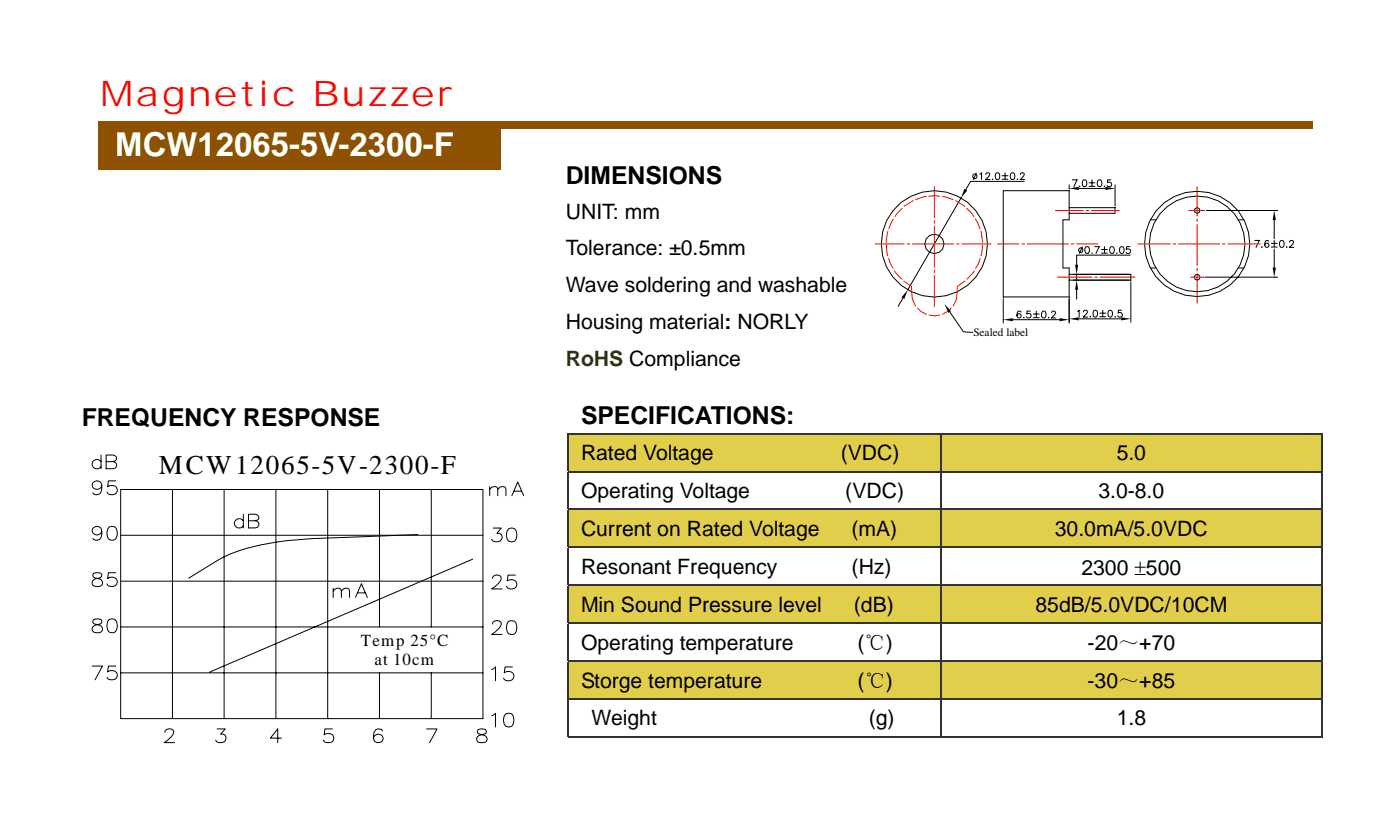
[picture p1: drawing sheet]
<svg xmlns="http://www.w3.org/2000/svg" width="210mm" height="122mm" viewBox="0 0 210 122" stroke-linecap="round" stroke-linejoin="round" font-family="sans-serif">
<g fill="#8d5101">
<path d="M15 18.2h181.8v1.1h-181.8z"/>
<path d="M14.8 18.3h60.3v7.2h-60.3z"/>
</g>
<g fill="none" stroke="#000" stroke-width=".15">
<path d="M144.1 29.7l-8 13.7M146.4 25.9l-.4 1M147 26.1l.2-.2v1M147.8 26.1l.1-.2h.2h.2l.1 .2-.1 .3-.5 .5h.7M148.8 26.9h.1zM149.4 25.9a.34 .34 0 0 1 .5 .2v.2a.42 .42 0 0 1-.3 .6 .64 .64 0 0 1-.2-1zM150.3 26.3h.9M150.3 26.9h.9M150.5 28.6h9.9v4.3h-1v7.3h1v4.3h-9.9zM150.7 25.9v.9M151.7 25.9h.2a.58 .58 0 0 1 0 1h-.1a.66 .66 0 0 1-.1-1zM152.5 26.9h.2z"/>
<path d="M153 26.1l.1-.2h.2h.2l.1 .2-.1 .3-.5 .5h.7M153.6 27.2h-8l-.7 1.2M154.2 36.5v.1M160.4 27.7v.6M160.4 31.1h6.8v.9h-6.8M160.8 26.9h.7l-.4 1.1M161.8 28.2h4M161.9 27.9h.1zM162.3 37l-.4 1M162.5 27l.2-.1a.56 .56 0 0 1 .3 .6 .56 .56 0 0 1-.4 .5 .67 .67 0 0 1-.1-1zM162.9 37a.34 .34 0 0 1 .4 .1l.1 .3a.46 .46 0 0 1-.4 .6 .65 .65 0 0 1-.1-1zM163.3 27.4h.9"/>
<path d="M163.3 27.9h.9M163.7 37.9h.1zM163.8 26.9v.9M164.2 37h.7l-.5 1M164.7 27a.34 .34 0 0 1 .5 .1l.1 .3a.48 .48 0 0 1-.4 .6 .67 .67 0 0 1-.2-1zM165.2 37.4h.9M165.2 37.9h.9M165.6 27.9h.1zM165.7 37v.8M166.6 37a.34 .34 0 0 1 .5 .1v.3a.46 .46 0 0 1-.4 .6 .65 .65 0 0 1-.1-1zM166.6 26.9h-.5v.5a.36 .36 0 0 1 .5 0 .36 .36 0 0 1 0 .5 .36 .36 0 0 1-.5-.1M167.2 27.7v3.2"/>
<path d="M167.5 37.9h.1zM168.1 37h.2a.58 .58 0 0 1 0 1h-.1a.67 .67 0 0 1-.1-1zM169.5 37h-.5l-.1 .4a.36 .36 0 0 1 .6 0 .36 .36 0 0 1-.1 .5 .36 .36 0 0 1-.5-.1M169.5 38.2h-8v1.5M172.5 32.9h.9M180.9 31.5h10.7M185.8 32.9h.8M188.2 36h.7l-.5 1.1M189.3 37v.1zM190.3 36.2l-.1-.1a.31 .31 0 0 0-.4 .1 .49 .49 0 0 0 .2 .9 .32 .32 0 0 0 .3-.4 .32 .32 0 0 0-.3-.3 .32 .32 0 0 0-.3 .3M190.7 36.5h.9M190.7 37h.9"/>
<path d="M191.1 33v2.8M191.1 36v.9M191.1 37.3v2.8M192 36.1a.33 .33 0 0 1 .6 .1v.3a.45 .45 0 0 1-.3 .6h-.1a.65 .65 0 0 1-.2-1zM193 37v.1zM193.4 36.3l.1-.2 .2-.1 .2 .1 .1 .2-.1 .3-.5 .5h.7M135.4 44.7l-.7 1.2M142.5 46.7l2 3 1.4 .1M150.5 44.8v3.6M151.9 47.9h7M153.1 46.8v-.1a.31 .31 0 0 0-.5 .1 .49 .49 0 0 0-.1 .5 .49 .49 0 0 0 .4 .3 .32 .32 0 0 0 .3-.3 .32 .32 0 0 0-.4-.3 .32 .32 0 0 0-.3 .3M153.6 47.5v.1z"/>
<path d="M154.5 46.6h-.4l-.1 .5a.37 .37 0 0 1 .6 0 .37 .37 0 0 1-.1 .5 .37 .37 0 0 1-.6-.1M155 47.1h.9M155 47.6h.9M155.4 46.6v.9M156.4 46.7a.31 .31 0 0 1 .4 .1l.1 .3a.45 .45 0 0 1-.3 .5h-.1a.65 .65 0 0 1-.1-.9zM157.3 47.5v.1zM157.7 46.9l.2-.3h.2l.2 .2-.1 .4-.5 .4h.7M160.4 44.8v3.6M160.4 41.1h9.2v.9h-9.2M161.5 41.1v.9M161.5 43.4v1.4M161.6 46.7l.3-.2v1"/>
<path d="M161.8 47.8h6.4M162.5 46.7l.2-.2h.2l.2 .2-.2 .3-.4 .5h.6M163.5 47.5h.1zM164.1 46.5a.34 .34 0 0 1 .5 .2v.2a.45 .45 0 0 1-.4 .6 .69 .69 0 0 1-.1-1zM165 46.9h.8M165 47.5h.8M165.4 46.5v.9M166.3 46.5a.32 .32 0 0 1 .5 .2l.1 .2a.45 .45 0 0 1-.4 .6 .65 .65 0 0 1-.2-1zM167.2 47.5h.1zM168.2 46.5h-.5v.4l.4-.1 .2 .2v.4l-.4 .1-.3-.2M169.6 42.2v6.1M172.5 40.2h.9"/>
<path d="M180.7 41.5h10.9M185.8 40.2h.8"/>
<circle cx="140.1" cy="36.5" r="1.45"/>
<circle cx="140.1" cy="36.5" r="8"/>
<circle cx="146.2" cy="26.4" r=".34"/>
<circle cx="162.1" cy="37.5" r=".33"/>
<circle cx="179.6" cy="36.6" r="7.9"/>
<circle cx="179.6" cy="31.5" r=".42"/>
<circle cx="179.6" cy="36.5" r="7.2"/>
<circle cx="179.6" cy="41.5" r=".43"/>
</g>
<g fill="#000">
<path d="M144.7 28.3l.4 .2-1 1.2zM161.2 39.7h.5l-.2 1.4zM160.4 28.2l1.4-.2v.5zM165.8 28l1.4 .2-1.4 .3zM191.1 31.5l.3 1.5h-.5zM136.1 43.4l-.5 1.4-.4-.2zM141.6 45.6l1 1-.3 .3zM150.5 47.9l1.4-.2v.4zM158.9 47.7l1.5 .2-1.5 .2zM161.5 42l.2 1.4h-.5zM160.4 47.8l1.4-.3v.5zM168.2 47.5l1.4 .3-1.4 .2z"/>
<path d="M190.9 40.1h.5l-.3 1.4z"/>
</g>
<g fill="none" stroke="#f00" stroke-width=".15">
<path d="M131.3 36.6h4.3M132.9 36.7l.1 1.3 .2 .3M133.2 34.7l-.3 1.6M133.3 38.7l.2 .8 .5 .7M134 32.8l-.7 1.5M135.3 31.2l-.7 .8-.4 .5M136 36.6h.5M136.9 36.6h6.1M137 30.1l-1.4 .8M138.9 29.4l-1.5 .5M139.3 29.4l.8-.1 .9 .1M140.1 28v4.6"/>
<path d="M140.1 33v.5M140.1 33.9v6.1M141.4 29.4l1.5 .5M143.3 30.1l1.4 .8M143.4 36.6h.5M144.3 36.6h4.4M145 31.2l.7 .8 .4 .5M146.3 32.8l.7 1.5M147 38.7l-.2 .8-.5 .7M147.1 34.7l.3 1.6M147.4 36.7l-.3 1.6M149.6 36.6h3.2"/>
<path d="M153.3 36.6h.4M154.1 36.6h6.2M158.3 31.5h4.2M160.7 36.6h.4M161.5 36.6h3.2M162.9 31.5h.4M163.7 31.5h4.2M170.7 36.6h4.8M175.9 36.6h.5M176.8 36.6h6.1M178.3 31.5h2.4M179.6 28v4.4"/>
<path d="M179.6 32.8v.4M179.6 33.6v6.2M183.3 36.6h.4M184.2 36.6h4.8M134.2 40.6l1 1.2M135.5 42.1l1.2 .8 .1 1.9 .5 1M137.6 46.1l.5 .5 .8 .5M139.3 47.2l.8 .1 .8-.1M140.1 40.4v.5M140.1 41.3v4.6M142.7 46.1l-.5 .5-.8 .5M144.8 42.1l-1.2 .8a4 4 0 0 1-.6 2.9"/>
<path d="M146.1 40.6l-1 1.2M158.6 41.5h5.2M164.2 41.5h.4M165 41.5h5.2M178.6 41.5h1.8M179.6 40.2v.4M179.6 41v4.4"/>
</g>
<g fill="#e1cf4b">
<path d="M85.3 65.1h55.7v5.5h-55.7z"/>
<path d="M87.1 65.1h52.1v5.5h-52.1z"/>
<path d="M141.2 65.1h57v5.5h-57z"/>
<path d="M143 65.1h53.4v5.5h-53.4z"/>
</g>
<path d="M85.2 64.9h.1v.2h-.1z" fill="#333"/>
<path d="M85.2 65h113" fill="none" stroke="#333" stroke-width=".17"/>
<path d="M198.2 64.9h.2v.2h-.2z" fill="#333"/>
<path d="M85.2 65.1v5.5M141.1 65.1v5.5M198.2 70.7h-113M198.3 65.1v5.5" fill="none" stroke="#333" stroke-width=".17"/>
<path d="M198.2 70.6h.2v.1h-.2z" fill="#333"/>
<path d="M85.2 70.7v5.5M141.1 70.7v5.5M198.3 70.7v5.5" fill="none" stroke="#333" stroke-width=".17"/>
<g fill="#e1cf4b">
<path d="M85.3 76.4h55.7v5.5h-55.7z"/>
<path d="M87.1 76.4h52.1v5.5h-52.1z"/>
<path d="M141.2 76.4h57v5.5h-57z"/>
<path d="M143 76.4h53.4v5.5h-53.4z"/>
</g>
<path d="M85.2 76.3h113" fill="none" stroke="#333" stroke-width=".17"/>
<path d="M198.2 76.2h.2v.2h-.2z" fill="#333"/>
<path d="M85.2 76.4v5.5M141.1 76.4v5.5M198.3 76.4v5.5M85.2 82h113" fill="none" stroke="#333" stroke-width=".17"/>
<path d="M198.2 81.9h.2v.2h-.2z" fill="#333"/>
<path d="M85.2 82.1v5.5M141.1 82.1v5.5M198.3 82.1v5.5" fill="none" stroke="#333" stroke-width=".17"/>
<g fill="#e1cf4b">
<path d="M85.3 87.8h55.7v5.5h-55.7z"/>
<path d="M87.1 87.8h52.1v5.5h-52.1z"/>
<path d="M141.2 87.8h57v5.5h-57z"/>
<path d="M143 87.8h53.4v5.5h-53.4z"/>
</g>
<path d="M85.2 87.7h113" fill="none" stroke="#333" stroke-width=".17"/>
<path d="M198.2 87.6h.2v.2h-.2z" fill="#333"/>
<path d="M85.2 87.8v5.5M141.1 87.8v5.5M198.2 93.4h-113M198.3 87.8v5.5" fill="none" stroke="#333" stroke-width=".17"/>
<path d="M198.2 93.3h.2v.2h-.2z" fill="#333"/>
<path d="M85.2 93.5v5.5M141.1 93.5v5.5M198.3 93.5v5.5" fill="none" stroke="#333" stroke-width=".17"/>
<g fill="#e1cf4b">
<path d="M85.3 99.1h55.7v5.5h-55.7z"/>
<path d="M87.1 99.1h52.1v5.5h-52.1z"/>
<path d="M141.2 99.1h57v5.5h-57z"/>
<path d="M143 99.1h53.4v5.5h-53.4z"/>
</g>
<path d="M85.2 99.1h113" fill="none" stroke="#333" stroke-width=".17"/>
<path d="M198.2 99h.2v.1h-.2z" fill="#333"/>
<path d="M85.2 99.1v5.5M141.1 99.1v5.5M198.3 99.1v5.5M85.2 104.7h113" fill="none" stroke="#333" stroke-width=".17"/>
<path d="M198.2 104.6h.2v.2h-.2z" fill="#333"/>
<path d="M85.2 110.4h55.8M85.2 104.8v5.7M141.1 104.8v5.7M141.2 110.4h57M198.3 104.8v5.7" fill="none" stroke="#333" stroke-width=".17"/>
<path d="M198.2 110.3h.2v.2h-.2z" fill="#333"/>
<g fill="none" stroke="#000" stroke-width=".15">
<path d="M15.2 69.2a.73 .73 0 0 0-1.1-.2 .73 .73 0 0 0 0 1.1 .73 .73 0 0 0 1.1-.2M15.2 68.2v2M15.3 79.6a.7 .7 0 0 1-.9 .5 .7 .7 0 0 1-.5-.9 .75 .75 0 0 1 .9-.3 .75 .75 0 0 1 .5 .8 .94 .94 0 0 1-.9 1.2l-.4-.1-.1-.2M15.3 72.7a.7 .7 0 0 1-.9 .6 .7 .7 0 0 1-.5-1 .75 .75 0 0 1 .9-.2 .75 .75 0 0 1 .5 .8 .94 .94 0 0 1-.9 1.2l-.4-.1-.1-.2M15.9 69.2a2.11 2.11 0 0 0 1.5-.3l.1-.3-.2-.3-.4-.1h-1v2h1a.56 .56 0 0 0 .6-.6l-.2-.3-.4-.1M16.4 79a.8 .8 0 0 1 1.1 .3 1.53 1.53 0 0 1-.2 1.5 .78 .78 0 0 1-1.1-.3 1.59 1.59 0 0 1 .2-1.5zM17.4 72.1h-1.1l-.1 .8a.81 .81 0 0 1 1-.1 .81 .81 0 0 1 .3 1 .89 .89 0 0 1-1.5-.1M18.1 73.3h54.3v34.4h-54.3zM25.9 73.3v34.4M33.6 73.3v34.4M36.5 78a.73 .73 0 0 0-1.1-.1 .73 .73 0 0 0 0 1.1 .73 .73 0 0 0 1.1-.2M36.5 77v2.1"/>
<path d="M37.3 78a2.28 2.28 0 0 0 1.4-.2l.1-.4-.2-.2-.3-.2h-1v2.1l1.3-.1a.52 .52 0 0 0 0-.9l-.3-.1M41.4 73.3v34.4M49.1 73.3v34.4M56.9 73.3v20.6M64.7 73.3v20.6M73.4 73.3a.83 .83 0 0 1 1.1-.3l.2 .3v1M73.4 72.9v1.4M74 79.1h1.2l-.7 .8a.65 .65 0 0 1 .8 .6 .65 .65 0 0 1-.7 .7 .69 .69 0 0 1-.9-.4M74.7 73.3a.86 .86 0 0 1 1.1-.3l.1 .3v1M76.3 79.2a.78 .78 0 0 1 1.1 .3 1.59 1.59 0 0 1-.2 1.6 .85 .85 0 0 1-1.1-.3 1.53 1.53 0 0 1 .2-1.6zM76.8 74.3l.9-2.1 .8 2.1M77.1 73.6h1.1"/>
<path d="M13.8 99.8h1.6l-1.1 2.1M14 92.8l-.1 .4a1.51 1.51 0 0 0 1.1 .5 .57 .57 0 0 1 .2 1 .99 .99 0 0 1-1.4-.3 .67 .67 0 0 1 .7-.8l.7-.2 .1-.4a.94 .94 0 0 0-1.3-.2zM14 85.9l-.1 .4a1.32 1.32 0 0 0 1.1 .5l.3 .3 .1 .4a.93 .93 0 0 1-1.6 0 .67 .67 0 0 1 .7-.8l.7-.2 .1-.4a.94 .94 0 0 0-1.3-.2zM16.4 92.8a.8 .8 0 0 1 1.1 .3 1.53 1.53 0 0 1-.2 1.6 .78 .78 0 0 1-1.1-.3 1.59 1.59 0 0 1 .2-1.6zM17.4 85.8h-1.1l-.1 .9a.77 .77 0 0 1 1.1-.1 .77 .77 0 0 1 0 1.2 .93 .93 0 0 1-1.3-.3M17.4 99.8h-1.1l-.1 .9a.77 .77 0 0 1 1.1-.1 .77 .77 0 0 1 0 1.2 .93 .93 0 0 1-1.3-.3M18.1 93.9h54.3M18.1 80.2h54.3M18.1 87.1h54.3M50 88.5a.81 .81 0 0 1 1.1-.3l.1 .3v1M50 88.1v1.4M51.2 88.5a.8 .8 0 0 1 1.1-.3l.1 .3v1"/>
<path d="M53.3 89.5l.9-2 .9 2M53.7 88.8h1.1M62.7 80.1l-16 .6a48.1 48.1 0 0 0-7.9 1 21.7 21.7 0 0 0-8.6 3.7l-1.9 1.2M70.9 83.8l-39.4 16.9M73.9 93.5a.69 .69 0 0 1 .6-.5 .69 .69 0 0 1 .7 .5l-.2 .4-.4 .5-.9 .7h1.6M73.9 86.7a.68 .68 0 0 1 .6-.6 .68 .68 0 0 1 .7 .6l-.2 .4-.4 .5-.9 .6h1.6M76.3 93.1a.83 .83 0 0 1 1.1 .3 1.64 1.64 0 0 1-.2 1.6 .85 .85 0 0 1-1.1-.3 1.58 1.58 0 0 1 .2-1.6zM76.9 99.9h-1.1l-.2 .9a.78 .78 0 0 1 1.2-.1 .78 .78 0 0 1 0 1.2 .89 .89 0 0 1-1.3-.3M77.3 86.2h-1.1l-.1 .9a.78 .78 0 0 1 1.1-.1 .78 .78 0 0 1 0 1.1 .89 .89 0 0 1-1.2-.3M18.1 100.8h54.3M24.7 109.7a.68 .68 0 0 1 .7-.5 .68 .68 0 0 1 .6 .5l-.1 .4-.5 .5-.8 .7h1.6M32.6 109.2h1.2l-.7 .8h.4a.69 .69 0 0 1 .3 .9 .69 .69 0 0 1-.9 .4l-.3-.1-.3-.3"/>
<path d="M42.2 110.6h-1.6l1.1-1.4v2.1M49.8 109.2h-1.1l-.1 .9a.81 .81 0 0 1 1.1-.1 .81 .81 0 0 1 .3 1 .92 .92 0 0 1-1.5-.1M56.9 100.8v6.9M57.4 109.5a.71 .71 0 0 0-1.3 .1 1.44 1.44 0 0 0 .2 1.6l.5 .1a.66 .66 0 0 0 .6-.9 .66 .66 0 0 0-1-.3l-.3 .2-.1 .3M64 109.2h1.6l-1.2 2.1M64.7 100.8v6.9M71.7 109.3l-.1 .4a1.4 1.4 0 0 0 1.1 .5 .57 .57 0 0 1 .1 1 1.04 1.04 0 0 1-1.3-.3 .67 .67 0 0 1 .7-.8l.6-.2 .1-.4a.94 .94 0 0 0-1.2-.2zM73.7 107.3l.6-.4v2M73.7 100.3l.6-.4v2.1M75.9 107a.83 .83 0 0 1 1.1 .3 1.59 1.59 0 0 1-.2 1.5 .81 .81 0 0 1-1.2-.3 1.53 1.53 0 0 1 .3-1.5z"/>
</g>
<text font-size="5.3" fill="#f00" x="15" y="15.9">Magnetic Buzzer</text>
<text font-size="4.9" fill="#fff" x="17.3" y="23.3">MCW12065-5V-2300-F</text>
<text font-size="4.1" x="23.8" y="71">MCW12065-5V-2300-F</text>
<g font-size="3.7">
<text x="84.9" y="27.5">DIMENSIONS</text>
<text x="12.3" y="63.8">FREQUENCY RESPONSE</text>
<text x="87.1" y="63.5">SPECIFICATIONS:</text>
</g>
<g font-size="3.2">
<text x="84.9" y="32.8">UNIT: mm</text>
<text x="84.9" y="38.3">Tolerance: ±0.5mm</text>
<text x="84.9" y="43.8">Wave soldering and washable</text>
<text x="84.9" y="49.3">Housing material: NORLY</text>
<text x="87.1" y="68.9">Rated Voltage</text>
<text x="126.1" y="68.9">(VDC)</text>
<text x="167.5" y="68.9">5.0</text>
<text x="87.1" y="74.6">Operating Voltage</text>
<text x="126.8" y="74.6">(VDC)</text>
<text x="164.8" y="74.6">3.0-8.0</text>
<text x="87.1" y="80.3">Current on Rated Voltage</text>
<text x="127.7" y="80.3">(mA)</text>
<text x="158.2" y="80.3">30.0mA/5.0VDC</text>
<text x="87.1" y="86">Resonant Frequency</text>
<text x="127.7" y="86">(Hz)</text>
<text x="162.2" y="86.1">2300 ±500</text>
<text x="87.1" y="91.7">Min Sound Pressure level</text>
<text x="128.1" y="91.7">(dB)</text>
<text x="155.3" y="91.7">85dB/5.0VDC/10CM</text>
<text x="87.1" y="97.3">Operating temperature</text>
<text x="128.6" y="97.3">(℃)</text>
<text x="163.1" y="97.3">-20～+70</text>
<text x="87.1" y="103">Storge temperature</text>
<text x="128.6" y="103">(℃)</text>
<text x="163.1" y="103">-30～+85</text>
<text x="88.7" y="108.7">Weight</text>
<text x="130.3" y="108.7">(g)</text>
<text x="167.5" y="108.7">1.8</text>
</g>
<text font-size="3.2" fill="#008000" x="84.9" y="54.8">RoHS Compliance</text>
<g font-size="2.5">
<text x="54.1" y="96.8">Temp 25°C</text>
<text x="56.2" y="99.7">at 10cm</text>
</g>
<text font-size="1.7" x="146" y="50.3">Sealed label</text>
</svg>
